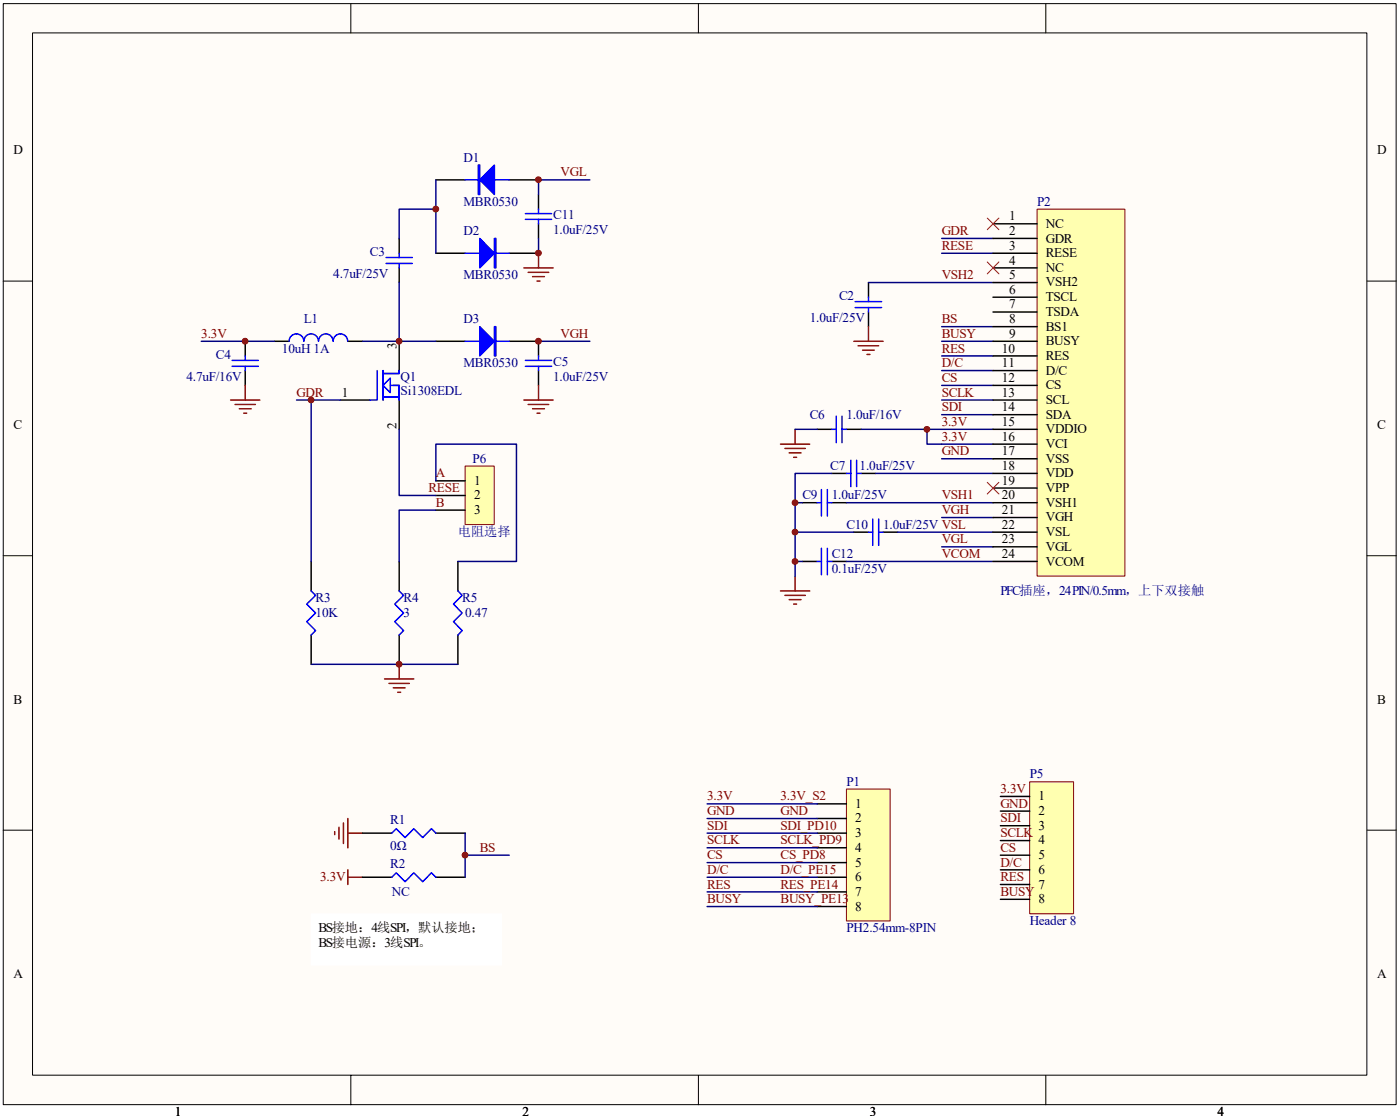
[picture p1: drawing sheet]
<svg xmlns="http://www.w3.org/2000/svg" width="160mm" height="127mm" viewBox="0 0 160 127" stroke-linecap="round" stroke-linejoin="round" font-family="sans-serif">
<path d="M.4 .4h159.1v125.8h-159.1z" fill="#fffcf8"/>
<g fill="none" stroke="#000" stroke-width=".11">
<path d="M.4 .4h159.1v125.8h-159.1zM3.7 3.8h152.5v119h-152.5zM40.1 .4v3.4M79.8 .4v3.4M119.5 .4v3.4M.4 32.1h3.3M156.2 32.1h3.3M.4 63.5h3.3M156.2 63.5h3.3M.4 94.8h3.3M156.2 94.8h3.3M40.1 122.8v3.4"/>
<path d="M79.8 122.8v3.4M119.5 122.8v3.4"/>
</g>
<g fill="none" stroke="#000" stroke-width=".17">
<path d="M28 39v1.7M31.4 39h1.6M39.7 39h1.7M45.6 27.2v1.7M45.6 30.6v1.7M45.6 39v3.3M49.8 39h3.3M49.8 28.9h3.3M49.8 20.5h3.3M58.2 39h3.3v1.7M58.2 28.9h3.3M58.2 20.5h3.3"/>
<path d="M61.5 22.2v1.7M61.5 25.6v1.6M99.2 32.3v1.6M99.2 35.6v1.7M28 42.3v1.7M38.9 45.7h3.4M45.6 45.7v3.3M61.5 42.3v1.7M91.7 57.4h1.7M93.4 49h1.6M95 54.1h1.7M95 57.4h1.7"/>
<path d="M96.7 49h1.7M98.4 54.1h1.6M35.6 64.1v3.4M35.6 72.5v3.4M45.6 64.1v3.4M45.6 72.5v3.4M91.7 64.1h1.7M95 64.1h1.7M97.5 60.8h1.7M100.9 60.8h1.7"/>
</g>
<g fill="none" stroke="#00f" stroke-width=".17">
<path d="M38 39a.84 .84 0 0 0-.8-.9 .84 .84 0 0 0-.8 .9 .84 .84 0 0 0-.9-.9 .84 .84 0 0 0-.8 .9 .84 .84 0 0 0-.8-.9 .84 .84 0 0 0-.9 .9M39.7 39a.83 .83 0 0 0-.8-.9 .83 .83 0 0 0-.8 .9M44.1 29.4h3M44.1 30.1h3M45.6 28.9v.5M45.6 30.1v.5M53.1 20.5h5.1M53.1 39h5.1M53.1 28.9h5.1M60 24.4h3M60 25.1h3M61.5 23.9v.5"/>
<path d="M61.5 25.1v.5M97.7 34.5h3M97.7 35.1h3M99.2 33.9v.6M99.2 35.1v.5M26.5 41.2h3M26.5 41.8h3M28 40.7v.5M28 41.8v.5M43.1 42.3v3.4h-.8M43.8 42.3v3.4M43.8 45.4h1.8"/>
<path d="M43.8 42.7h1.8v-.4v.4h-1.7M44.6 44h1v1.7v-1.7h-.7M44.6 43.2v1.6l-.8-.8zM60 41.2h3M60 41.8h3M61.5 40.7v.5M61.5 41.8v.5M93.4 57.4h.4M93.8 55.9v3M94.5 57.4h.5M94.5 55.9v3M95 49h.5"/>
<path d="M95.5 47.5v3.1M96.2 47.5v3.1M96.2 49h.5M96.7 54.1h.5M97.2 52.6v3M97.9 54.1h.5M97.9 52.6v3M99.7 59.3v3M100.4 59.3v3M35.6 67.5l.5 .5-1.1 1 1.1 1-1.1 1 1.1 1-.5 .5M45.6 67.5l.5 .5-1 1 1 1-1 1 1 1-.5 .5M93.4 64.1h.4"/>
<path d="M93.8 62.6v3M94.5 62.6v3M94.5 64.1h.5M99.2 60.8h.5M100.4 60.8h.5"/>
</g>
<g fill="none" stroke="#800000" stroke-width=".17">
<path d="M59.8 30.6h3.4M60.3 31.1h2.4M60.8 31.6h1.4M61.4 32.1h.3M61.5 28.9v1.7M97.5 39h3.4M98 39.5h2.4M98.5 40h1.4M99.2 37.3v1.7M26.3 45.7h3.4M26.9 46.2h2.3M27.3 46.7h1.4"/>
<path d="M27.8 47.2h.4M28 44v1.7M59.8 45.7h3.4M60.3 46.2h2.4M60.8 46.7h1.4M61.4 47.2h.3M61.5 44v1.7M89.2 50.7h3.3M89.7 51.2h2.3M90.2 51.7h1.3M90.7 52.2h.3M90.8 49v1.7"/>
<path d="M99.1 40.5h.3M43.9 77.5h3.4M44.4 78.1h2.4M44.9 78.6h1.4M45.4 79.1h.4M45.6 75.9v1.6M89.2 67.5h3.3M89.7 68h2.3M90.2 68.5h1.3M90.7 69h.3M90.8 65.8v1.7"/>
</g>
<g fill="none" stroke="#000080" stroke-width=".17">
<path d="M23 39h8.4M41.4 39h8.4M45.6 32.3v6.7M49.8 23.9h-4.2v3.3M49.8 20.5v8.4M61.5 20.5h5.9M107.6 27.2h5.8M107.6 28.9h5.8M33.9 45.7h5M96.7 57.4h16.7M98.4 49h15M100 54.1h13.4"/>
<path d="M107.6 50.7h5.8M107.6 52.4h5.8M107.6 59.1h5.8M90.8 60.8h6.7M102.6 60.8h10.8M107.6 62.5h5.8"/>
</g>
<g fill="#00f" stroke="#00f" stroke-width=".17">
<path d="M54.8 37.3l1.7 1.7-1.7 1.7z"/>
<path d="M54.8 27.2l1.7 1.7-1.7 1.7z"/>
<path d="M56.5 18.9v3.3l-1.7-1.7z"/>
<path d="M56.5 37.3h.2v3.4h-.2z" fill-rule="evenodd"/>
<path d="M56.5 27.2h.2v3.4h-.2z" fill-rule="evenodd"/>
<path d="M54.6 18.9h.2v3.3h-.2z" fill-rule="evenodd"/>
</g>
<path d="M53.2 53.2h3.3v6.7h-3.3z" fill="#ffffb0"/>
<path d="M53.1 53.2h3.4v6.7h-3.4z" fill="none" stroke="#800000" stroke-width=".11"/>
<path d="M49.8 54.9h3.3M49.8 56.6h3.3M49.8 58.3h3.3M52.3 64.1v3.4M52.3 72.5v3.4" fill="none" stroke="#000" stroke-width=".17"/>
<path d="M107.6 39h5.8M107.6 37.3h5.8M35.6 45.7v18.4M45.6 49v7.6h4.2M49.8 58.3h-4.2v5.8M49.8 54.9v-4.2h9.2v13.4h-6.7M107.6 40.7h5.8M107.6 42.3h5.8M107.6 44h5.8M107.6 45.7h5.8M107.6 47.4h5.8" fill="none" stroke="#000080" stroke-width=".17"/>
<path d="M52.3 67.5l.5 .5-1 1 1 1-1 1 1 1-.5 .5" fill="none" stroke="#00f" stroke-width=".17"/>
<path d="M96.7 90.1h5v15.1h-5z" fill="#ffffb0"/>
<path d="M96.7 90.1h5v15.1h-5z" fill="none" stroke="#800000" stroke-width=".11"/>
<path d="M41.4 95.2h3.4M49.8 95.2h3.3M93.4 91.8h3.3M93.4 93.5h3.3M93.4 95.2h3.3M93.4 96.8h3.3M93.4 98.5h3.3M41.4 100.2h3.4M49.8 100.2h3.3M93.4 100.2h3.3M93.4 101.9h3.3M93.4 103.5h3.3" fill="none" stroke="#000" stroke-width=".17"/>
<path d="M53.1 95.2v5M53.1 97.7h5.1M80.8 91.8h12.6M80.8 93.5h12.6M80.8 95.2h12.6M80.8 96.8h12.6M80.8 98.5h12.6M80.8 100.2h12.6M80.8 101.9h12.6M80.8 103.5h12.6" fill="none" stroke="#000080" stroke-width=".17"/>
<path d="M38.2 95v.3M38.7 94.5v1.3M39.2 94v2.3M39.7 99.3v1.7M39.7 95.2h1.7M39.7 93.5v3.3M39.7 100.2h1.7" fill="none" stroke="#800000" stroke-width=".17"/>
<path d="M44.8 95.2l.5-.6 1 1.1 1-1.1 1 1.1 1-1.1 .5 .6M44.8 100.2l.5-.5 1 1 1-1 1 1 1-1 .5 .5" fill="none" stroke="#00f" stroke-width=".17"/>
<path d="M117.7 89.3h5v15.1h-5z" fill="#ffffb0"/>
<path d="M117.6 89.3h5.1v15.1h-5.1z" fill="none" stroke="#800000" stroke-width=".11"/>
<path d="M114.3 91h3.3M114.3 92.6h3.3M114.3 94.3h3.3M114.3 96h3.3M114.3 97.7h3.3M114.3 99.3h3.3M114.3 101h3.3M114.3 102.7h3.3" fill="none" stroke="#000" stroke-width=".17"/>
<g fill="#800000" stroke="#800000" stroke-width=".11">
<circle cx="28" cy="39" r=".33"/>
<circle cx="45.6" cy="39" r=".33"/>
<circle cx="49.8" cy="23.9" r=".33"/>
<circle cx="53.1" cy="97.7" r=".33"/>
<circle cx="61.5" cy="20.5" r=".33"/>
<circle cx="61.5" cy="28.9" r=".33"/>
<circle cx="61.5" cy="39" r=".33"/>
<circle cx="45.6" cy="75.9" r=".33"/>
<circle cx="35.5" cy="45.7" r=".33"/>
<circle cx="105.9" cy="49" r=".33"/>
</g>
<path d="M61.5 20.5v1.7M61.5 27.2v1.7M61.5 39h5.9M90.8 49h2.6M90.8 57.4h.9M105.9 49v1.7h1.7M35.6 75.9h16.7" fill="none" stroke="#000080" stroke-width=".17"/>
<path d="M35.6 104.4h21.7v5.8h-21.7z" fill="#fff"/>
<path d="M35.6 104.4h21.7v5.8h-21.7z" fill="none" stroke="#fff" stroke-width=".11"/>
<path d="M99.2 32.3h14.2M95 54.1h-4.2v11.7M90.8 64.1h.9M96.7 64.1h16.7" fill="none" stroke="#000080" stroke-width=".17"/>
<g fill="#800000" stroke="#800000" stroke-width=".11">
<circle cx="90.8" cy="60.8" r=".33"/>
<circle cx="90.8" cy="57.4" r=".33"/>
<circle cx="90.8" cy="64.1" r=".33"/>
</g>
<path d="M118.5 23.9h10v41.9h-10z" fill="#ffffb0"/>
<path d="M118.5 23.9h10v41.9h-10z" fill="none" stroke="#800000" stroke-width=".11"/>
<g fill="none" stroke="#000" stroke-width=".17">
<path d="M113.4 25.6h5.1M113.4 27.2h5.1M113.4 28.9h5.1M113.4 30.6h5.1M113.4 32.3h5.1M113.4 33.9h5.1M113.4 35.6h5.1M113.4 37.3h5.1M113.4 39h5.1M113.4 40.7h5.1M113.4 42.3h5.1M113.4 44h5.1"/>
<path d="M113.4 45.7h5.1M113.4 47.4h5.1M113.4 49h5.1M113.4 50.7h5.1M113.4 52.4h5.1M113.4 54.1h5.1M113.4 55.7h5.1M113.4 57.4h5.1M113.4 59.1h5.1M113.4 60.8h5.1M113.4 62.5h5.1M113.4 64.1h5.1"/>
</g>
<path d="M112.8 29.9l1.3 1.4M112.8 24.9l1.3 1.3M114.1 29.9l-1.3 1.4M114.1 24.9l-1.3 1.3M112.8 55.1l1.3 1.3M114.1 55.1l-1.3 1.3" fill="none" stroke="#f00" stroke-width=".11"/>
<g font-size="1.5">
<text x="1.5" y="17.6">D</text>
<text x="157.3" y="17.6">D</text>
<text x="115.3" y="25.2">1</text>
<text x="115.3" y="26.9">2</text>
<text x="115.3" y="28.5">3</text>
<text x="119.5" y="26">NC</text>
<text x="119.5" y="27.7">GDR</text>
<text x="119.5" y="29.4">RESE</text>
<text x="115.3" y="30.2">4</text>
<text x="115.3" y="31.9">5</text>
<text x="115.3" y="33.6">6</text>
<text x="115.3" y="35.2">7</text>
<text x="119.5" y="31">NC</text>
<text x="119.5" y="32.7">VSH2</text>
<text x="119.5" y="34.4">TSCL</text>
<text x="45.3" y="39.8" transform="rotate(-90 45.3 39.8)">3</text>
<text x="114.5" y="40.3">10</text>
<text x="114.5" y="41.9">11</text>
<text x="115.3" y="36.9">8</text>
<text x="115.3" y="38.6">9</text>
<text x="119.5" y="36.1">TSDA</text>
<text x="119.5" y="37.8">BS1</text>
<text x="119.5" y="39.4">BUSY</text>
<text x="119.5" y="41.1">RES</text>
<text x="39.1" y="45.3">1</text>
<text x="114.5" y="43.6">12</text>
<text x="114.5" y="45.3">13</text>
<text x="114.5" y="47">14</text>
<text x="119.5" y="42.8">D/C</text>
<text x="119.5" y="44.5">CS</text>
<text x="119.5" y="46.1">SCL</text>
<text x="119.5" y="47.8">SDA</text>
<text x="1.5" y="49">C</text>
<text x="45.3" y="49" transform="rotate(-90 45.3 49)">2</text>
<text x="114.5" y="48.7">15</text>
<text x="114.5" y="50.3">16</text>
<text x="114.5" y="52">17</text>
<text x="114.5" y="53.7">18</text>
<text x="119.5" y="49.5">VDDIO</text>
<text x="119.5" y="51.2">VCI</text>
<text x="119.5" y="52.8">VSS</text>
<text x="157.3" y="49">C</text>
<text x="54.2" y="55.4">1</text>
<text x="54.2" y="57">2</text>
<text x="54.2" y="58.7">3</text>
<text x="114.5" y="55.4">19</text>
<text x="114.5" y="57">20</text>
<text x="114.5" y="58.7">21</text>
<text x="119.5" y="54.5">VDD</text>
<text x="119.5" y="56.2">VPP</text>
<text x="119.5" y="57.9">VSH1</text>
<text x="119.5" y="59.6">VGH</text>
<text x="114.5" y="60.4">22</text>
<text x="114.5" y="62.1">23</text>
<text x="114.5" y="63.7">24</text>
<text x="119.5" y="61.2">VSL</text>
<text x="119.5" y="62.9">VGL</text>
<text x="119.5" y="64.6">VCOM</text>
<text x="1.5" y="80.4">B</text>
<text x="157.3" y="80.4">B</text>
<text x="97.7" y="92.3">1</text>
<text x="97.7" y="93.9">2</text>
<text x="97.7" y="95.6">3</text>
<text x="118.7" y="91.4">1</text>
<text x="118.7" y="93.1">2</text>
<text x="118.7" y="94.8">3</text>
<text x="97.7" y="97.3">4</text>
<text x="97.7" y="99">5</text>
<text x="97.7" y="100.6">6</text>
<text x="118.7" y="96.4">4</text>
<text x="118.7" y="98.1">5</text>
<text x="118.7" y="99.8">6</text>
<text x="118.7" y="101.5">7</text>
<text x="36.4" y="106.5">BS接地：4线SPI，默认接地；</text>
<text x="97.7" y="102.3">7</text>
<text x="97.7" y="104">8</text>
<text x="118.7" y="103.2">8</text>
<text x="1.5" y="111.7">A</text>
<text x="36.4" y="108.2">BS接电源：3线SPI。</text>
<text x="157.3" y="111.7">A</text>
<text x="20" y="127.5">1</text>
<text x="59.7" y="127.5">2</text>
<text x="99.4" y="127.5">3</text>
<text x="139.1" y="127.5">4</text>
</g>
<g font-size="1.5" fill="#000080">
<text x="53" y="18.5">D1</text>
<text x="53" y="23.5">MBR0530</text>
<text x="118.5" y="23.5">P2</text>
<text x="42.3" y="29.2">C3</text>
<text x="53" y="26.9">D2</text>
<text x="63.2" y="25">C11</text>
<text x="63.2" y="26.7">1.0uF/25V</text>
<text x="38.1" y="31.7">4.7uF/25V</text>
<text x="53" y="31.9">MBR0530</text>
<text x="95.9" y="34.2">C2</text>
<text x="24.7" y="40.9">C4</text>
<text x="32.2" y="40.3">10uH 1A</text>
<text x="34.7" y="36.9">L1</text>
<text x="53" y="36.9">D3</text>
<text x="53" y="41.9">MBR0530</text>
<text x="63.2" y="41.8">C5</text>
<text x="92.5" y="36.8">1.0uF/25V</text>
<text x="21.3" y="43.5">4.7uF/16V</text>
<text x="45.8" y="43.5">Q1</text>
<text x="45.8" y="45.1">Si1308EDL</text>
<text x="63.2" y="43.5">1.0uF/25V</text>
<text x="92.5" y="47.8">C6</text>
<text x="96.7" y="47.8">1.0uF/16V</text>
<text x="54" y="52.8">P6</text>
<text x="94.9" y="53.7">C7</text>
<text x="98.2" y="53.7">1.0uF/25V</text>
<text x="91.7" y="57">C9</text>
<text x="95" y="57">1.0uF/25V</text>
<text x="52.3" y="61.2">电阻选择</text>
<text x="95" y="63.7">C12</text>
<text x="95" y="65.4">0.1uF/25V</text>
<text x="96.7" y="60.4">C10</text>
<text x="100.9" y="60.4">1.0uF/25V VSL</text>
<text x="36.1" y="68.8">R3</text>
<text x="36.1" y="70.5">10K</text>
<text x="46.1" y="68.8">R4</text>
<text x="46.1" y="70.5">3</text>
<text x="52.8" y="68.8">R5</text>
<text x="53.1" y="70.5">0.47</text>
<text x="114.3" y="67.9">PFC插座，24PIN/0.5mm，上下双接触</text>
<text x="96.7" y="89.7">P1</text>
<text x="117.6" y="88.9">P5</text>
<text x="44.6" y="94.1">R1</text>
<text x="44.6" y="97.1">0Ω</text>
<text x="44.6" y="99.1">R2</text>
<text x="44.8" y="102.3">NC</text>
<text x="96.7" y="106.5">PH2.54mm-8PIN</text>
<text x="117.6" y="105.7">Header 8</text>
</g>
<g font-size="1.5" fill="#800000">
<text x="64" y="20.1">VGL</text>
<text x="107.6" y="26.9">GDR</text>
<text x="107.6" y="28.5">RESE</text>
<text x="107.6" y="31.9">VSH2</text>
<text x="23" y="38.6">3.3V</text>
<text x="64" y="38.6">VGH</text>
<text x="107.6" y="38.6">BUSY</text>
<text x="107.6" y="40.3">RES</text>
<text x="107.6" y="41.9">D/C</text>
<text x="107.6" y="36.9">BS</text>
<text x="33.9" y="45.3">GDR</text>
<text x="107.6" y="43.6">CS</text>
<text x="107.6" y="45.3">SCLK</text>
<text x="107.6" y="47">SDI</text>
<text x="107.6" y="48.7">3.3V</text>
<text x="107.6" y="50.3">3.3V</text>
<text x="107.6" y="52">GND</text>
<text x="48.9" y="56.2">RESE</text>
<text x="49.8" y="54.5">A</text>
<text x="49.8" y="57.9">B</text>
<text x="107.6" y="57">VSH1</text>
<text x="107.6" y="58.7">VGH</text>
<text x="107.6" y="62.1">VGL</text>
<text x="107.6" y="63.7">VCOM</text>
<text x="80.8" y="93.1">GND</text>
<text x="80.8" y="94.8">SDI</text>
<text x="80.8" y="91.4">3.3V</text>
<text x="89.2" y="93.1">GND</text>
<text x="89.2" y="94.8">SDI_PD10</text>
<text x="89.2" y="91.4">3.3V_S2</text>
<text x="114.3" y="90.6">3.3V</text>
<text x="114.3" y="92.3">GND</text>
<text x="114.3" y="93.9">SDI</text>
<text x="114.3" y="95.6">SCLK</text>
<text x="36.6" y="100.6">3.3V</text>
<text x="54.8" y="97.3">BS</text>
<text x="80.8" y="96.4">SCLK</text>
<text x="80.8" y="98.1">CS</text>
<text x="80.8" y="99.8">D/C</text>
<text x="80.8" y="101.5">RES</text>
<text x="89.2" y="96.4">SCLK_PD9</text>
<text x="89.2" y="98.1">CS_PD8</text>
<text x="89.2" y="99.8">D/C_PE15</text>
<text x="89.2" y="101.5">RES_PE14</text>
<text x="114.3" y="97.3">CS</text>
<text x="114.3" y="99">D/C</text>
<text x="114.3" y="100.6">RES</text>
<text x="80.8" y="103.2">BUSY</text>
<text x="89.2" y="103.2">BUSY_PE13</text>
<text x="114.3" y="102.3">BUSY</text>
</g>
</svg>
